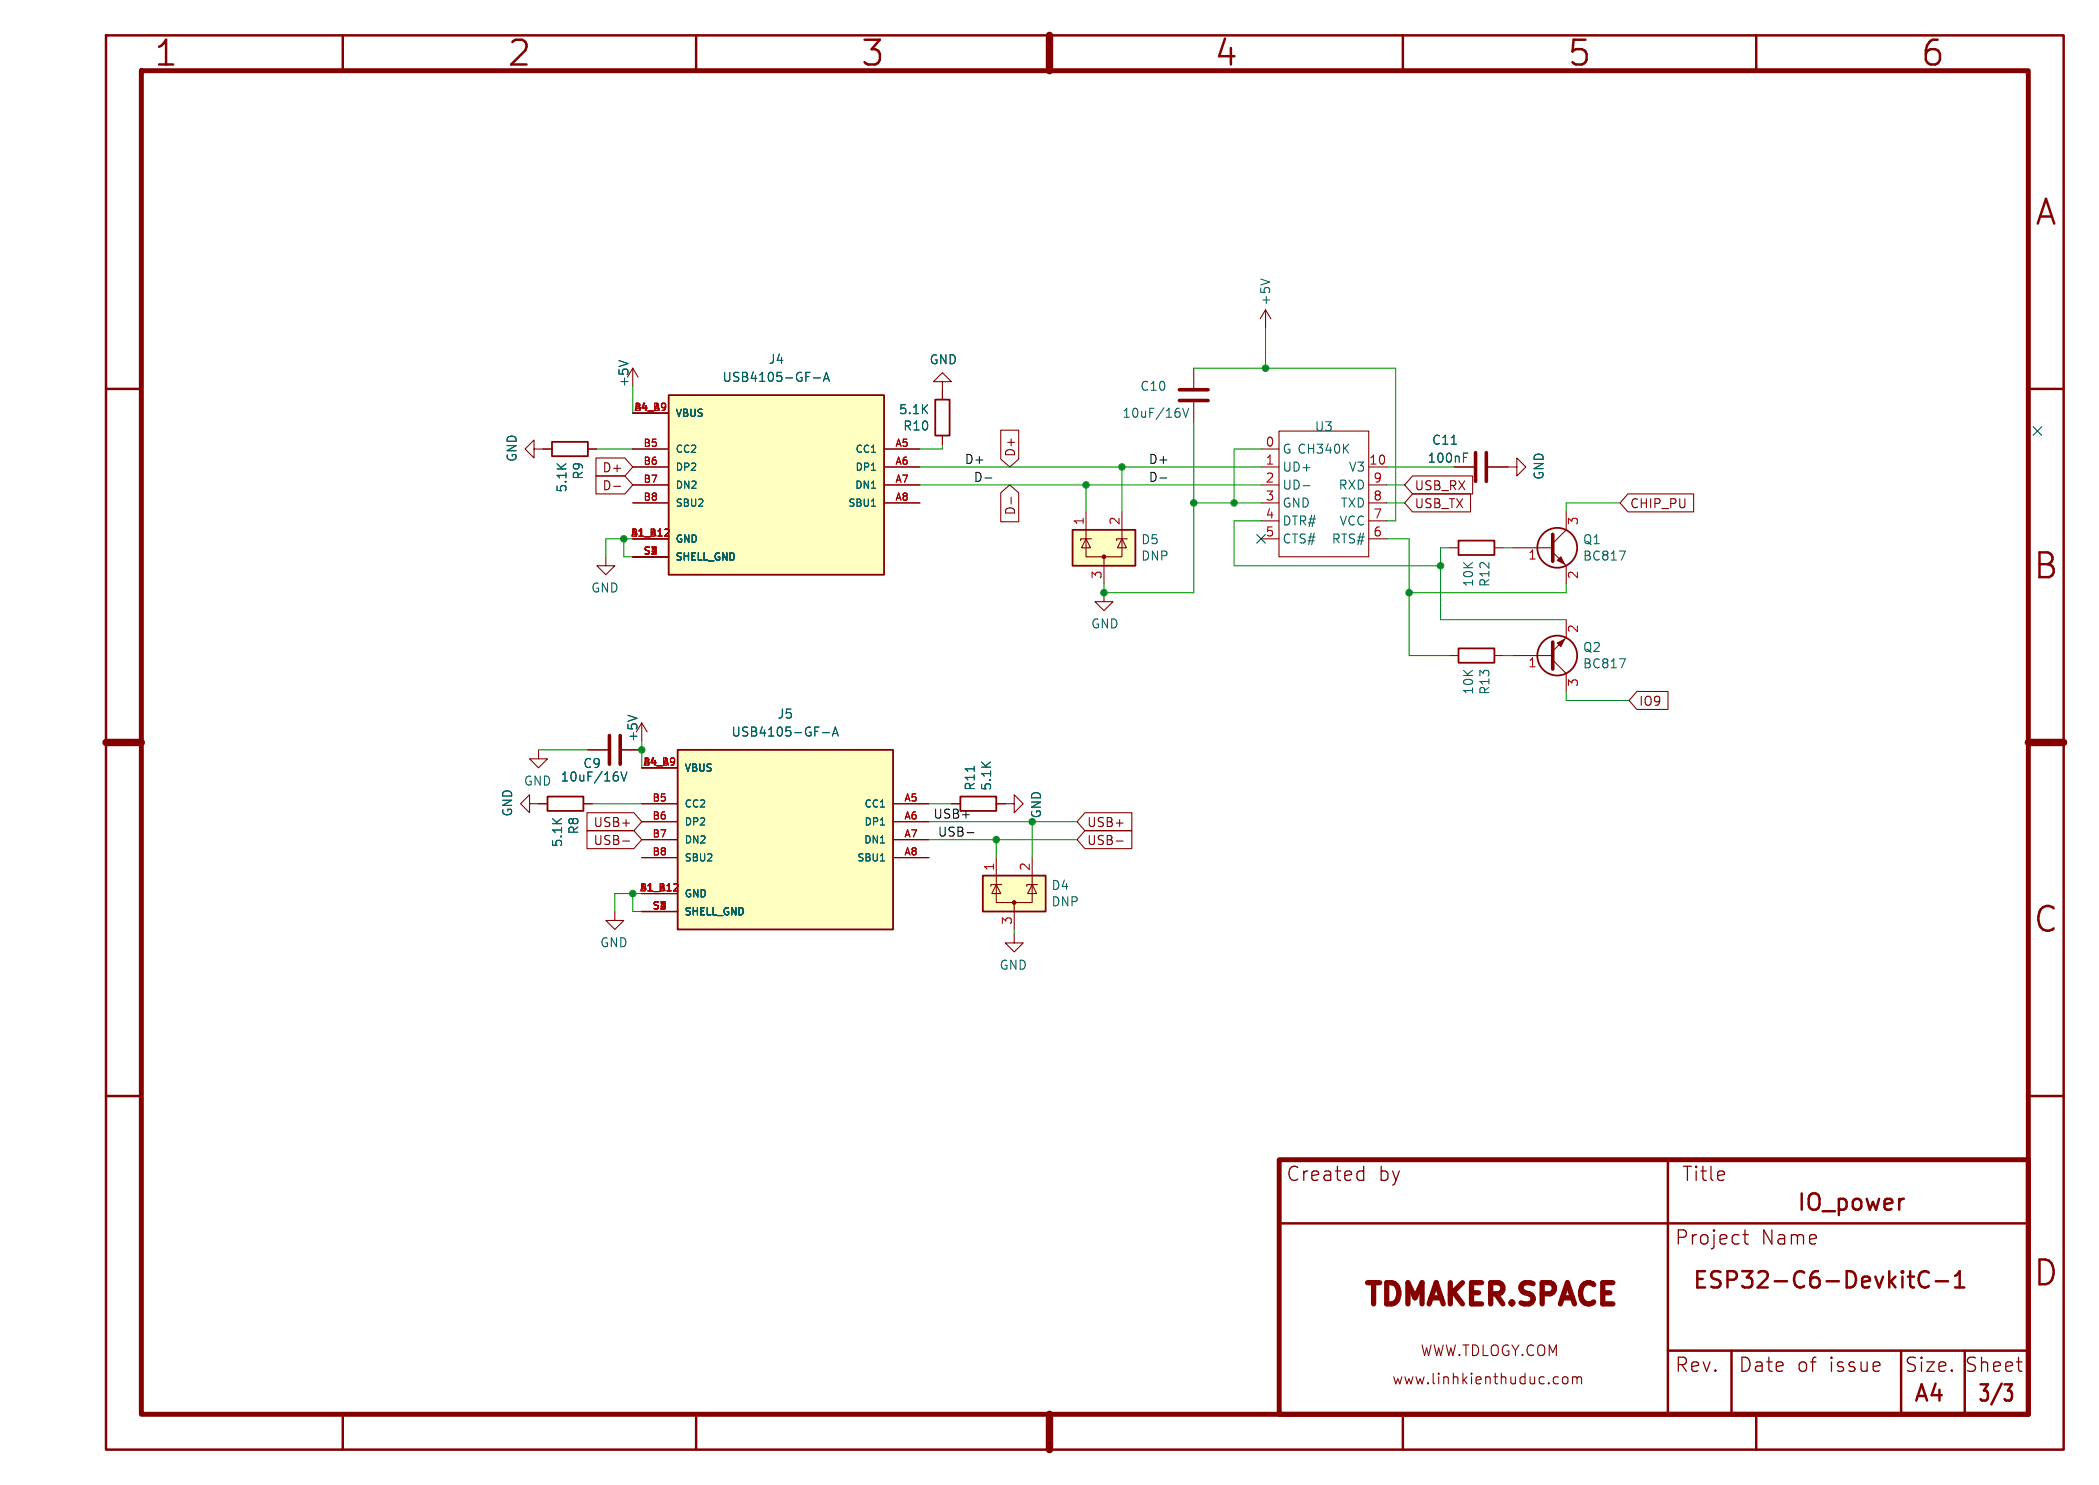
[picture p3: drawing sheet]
<svg xmlns="http://www.w3.org/2000/svg" width="297mm" height="210mm" viewBox="0 0 297 210" stroke-linecap="round" stroke-linejoin="round" font-family="sans-serif">
<g fill="none" stroke="#840000" stroke-width=".35">
<path d="M15 5h277v200h-277zM48.5 5v5M98.5 5v5M148.5 5v5M198.5 5v5M248.5 5v5M15 55h5M287 55h5M15 105h5M287 105h5M15 155h5M287 155h5"/>
<path d="M181 173h106M236 164v36M269.2 169.5h.2M270.3 179.8v1.9l.1 .3 .4 .1M272.9 180a.86 .86 0 0 0-1-.1 .86 .86 0 0 0-.4 .9 .97 .97 0 0 0 .3 1 .97 .97 0 0 0 1 .2l.1-.1M236 191h51M245 191v9M269 191v9M270 180.5h.8M273.9 181.2h1.8M276.6 182.1h1.3M276.6 180.4l.3-.1 .4-.5v2.3"/>
<path d="M278 191v9M283.6 195.8h1.1l-.6 .8a.48 .48 0 0 1 .6 .5v.5l-.2 .4-.1 .1h-.5M48.5 200v5M98.5 200v5M148.5 200v5M198.5 200v5M248.5 200v5"/>
</g>
<path d="M20 10h267v190h-267zM181 164h106v36h-106z" fill="none" stroke="#840000" stroke-width=".7"/>
<path d="M148.5 5v5M15 105h5M287 105h5M148.5 200v5" fill="none" stroke="#840000" stroke-width="1.1"/>
<path d="M192.4 165.6l.6 .1M193 164.9v2M193 166.8l-.6 .1M246.6 174.6h.8M246.9 173.9v1.7l.1 .2 .4 .1" fill="none" stroke="#840000" stroke-width=".18"/>
<g fill="none" stroke="#840000" stroke-width=".15">
<path d="M89.5 52.1l.8 1.2M89.5 58.4h5.1M133.3 54h-1.2l1.2-1.3 1.3 1.3h-1.3v2.5M168.9 52.1v2.8M168.9 56.9v2.8M179.1 43.8l-.8 1.3M179.1 43.8v2.6M179.1 43.8l.7 1.3M75.6 63.5v1.3l-1.3-1.3 1.3-1.3v1.3h2.5M83.2 63.5h1.3M84.3 67.3h4.1l1.1 1.3-1.1 1.3h-4.1zM84.3 64.8h4.1l1.1 1.2-1.1 1.3h-4.1z"/>
<path d="M85.7 78.7v1.3h-1.2l1.2 1.3 1.3-1.3h-1.3M86.8 68.8h1M89.5 63.5h5.1M89.5 66h5.1M89.5 68.6h5.1M89.5 71.1h5.1M89.5 76.2h5.1M89.5 78.7h5.1M125.1 63.5h5.1M125.1 66h5.1M125.1 68.6h5.1M125.1 71.1h5.1"/>
<path d="M133.3 61.6v1.3M141.6 69.7l1.3-1.1 1.2 1.1v4.1h-2.5zM141.6 60.8h2.5v4.1l-1.2 1.1-1.3-1.1zM143.1 70.3v1M153.7 76.2v2.5h5v-2.5M153.7 76.2l.6 1.3h-1.3zM153.7 72.4v3.8M154.4 76.2h-1.5v.3M156.2 78.7v3.9M158.7 76.2l.7 1.3h-1.3zM158.7 72.4v3.8M159.5 76.2h-1.5v.3"/>
<path d="M178.4 63.5h2.6M178.4 66h2.6M178.4 68.6h2.6M178.4 71.1h2.6M178.4 73.7h2.6M178.4 76.2h2.6M181 61h12.7v17.7h-12.7zM193.7 66h2.5M193.7 68.6h2.5M193.7 71.1h2.5M193.7 73.7h2.5M193.7 76.2h2.5"/>
<path d="M199.9 69.8h8.2v2.6h-8.2l-1.1-1.3zM199.9 67.3h8.5v2.6h-8.5l-1.1-1.3zM205.1 77.5h1.3M205.7 66h2.8M210.6 66h4v-1.2l1.3 1.2-1.3 1.3v-1.3M211.5 77.5h1.2M214 77.5h5.7M219.7 78.1l1.9 1.9v2.6M221.6 72.4v2.5l-1.9 1.9M230.3 69.8h9.3v2.6h-9.3l-1.1-1.3zM156.2 83.8v1.3h1.3l-1.3 1.3-1.3-1.3h1.3M205.1 92.7h1.3"/>
<path d="M211.5 92.7h1.2M214 92.7h5.7M219.7 93.3l1.9 2v2.5M221.6 87.6v2.6l-1.9 1.9M231.6 97.8h4.4v2.5h-4.4l-1.1-1.2zM74.9 113.7v1.2l-1.2-1.2 1.2-1.3v1.3h2.6M76.2 106v1.3h-1.3l1.3 1.3 1.3-1.3h-1.3M82.5 113.7h1.3M83.1 117.5h6.6l1.1 1.2-1.1 1.3h-6.6zM83.1 114.9h6.6l1.1 1.3-1.1 1.3h-6.6zM83.2 106h2.8M88 106h2.8"/>
<path d="M88.1 118.9h1M90.8 108.6h5.1M90.8 113.7h5.1M90.8 116.2h5.1M90.8 118.7h5.1M90.8 102.2l.8 1.3M126.4 113.7h5M126.4 116.2h5M126.4 118.7h5M134.6 113.7h1.3M141 113.7h2.5v1.2l1.3-1.2-1.3-1.3v1.3M153.5 117.5h6.6v2.5h-6.6l-1.1-1.3z"/>
<path d="M153.5 114.9h6.6v2.6h-6.6l-1.1-1.3zM157.9 118.9h1M87 128.9v1.3h-1.3l1.3 1.2 1.3-1.2h-1.3M90.8 126.4h5.1M90.8 121.3h5.1M90.8 128.9h5.1M126.4 121.3h5M141 125.1v2.5h5v-2.5M141 125.1l.6 1.3h-1.3zM141 121.3v3.8M141.7 125.1h-1.5v.2M143.5 132.1v1.3h-1.3l1.3 1.2 1.3-1.2h-1.3"/>
<path d="M143.5 127.6v3.8M146 125.1l.7 1.3h-1.3zM146 121.3v3.8M146.8 125.1h-1.5v.2M221.2 194.8a.41 .41 0 0 1 .7 .2v.4a.41 .41 0 0 1-.4 .3 .41 .41 0 0 1-.4-.3v-.4zM222.5 194.8a.37 .37 0 0 1 .6 .1M222.5 194.7v1M223.1 194.9l.3-.2 .3 .1 .1 .9M223.1 194.9v.8"/>
</g>
<g fill="#ffffc2" stroke="#ffffc2" stroke-width=".14">
<path d="M95.9 106h30.5v25.4h-30.5z"/>
<path d="M139.1 123.8h8.9v5.1h-8.9z"/>
<path d="M151.8 74.9h8.9v5.1h-8.9z"/>
<path d="M94.6 55.9h30.5v25.4h-30.5z"/>
</g>
<g fill="none" stroke="#840000" stroke-width=".25">
<path d="M94.6 55.9h30.5v25.4h-30.5zM132.3 56.5h2.1v5.1h-2.1zM78.1 62.5h5.1v2h-5.1zM151.8 74.9h8.9v5.1h-8.9zM206.4 76.5h5.1v2h-5.1zM206.4 91.7h5.1v2h-5.1zM77.5 112.6h5v2.1h-5zM95.9 106h30.5v25.4h-30.5zM135.9 112.6h5.1v2.1h-5.1zM139.1 123.8h8.9v5.1h-8.9z"/>
<circle cx="220.3" cy="77.5" r="2.82"/>
<circle cx="220.3" cy="92.7" r="2.82"/>
</g>
<g fill="none" stroke="#006464" stroke-width=".15">
<path d="M178.4 39.5l1.3 .4M87.6 51l1.3 .4M115.1 53.4h1M116.5 53.9l.4-1.2 .5 1.2M116.6 53.6h.6M167.3 57.7l.5 1.3 .4-1.3M123.3 66.5h.6M123.3 71.6h.6M184.4 68.7h1M190.3 63.4l.5 .7M190.8 62.8l-.7 .7M207.1 64.1h.6"/>
<path d="M229.1 77.9h.9l-.6 1.3M229.1 93.2h.9l-.6 1.2M87.9 109.2l.4 1.2 .4-1.2M88.9 101.2l1.2 .4M116.4 103.6h1M117.8 104.1l.4-1.3 .4 1.3M117.9 103.7h.6M124.6 116.7h.6M124.6 121.8h.6"/>
</g>
<g fill="#840000" stroke="#840000" stroke-width=".15">
<path d="M220.3 79.2l.6-.5 .5 1.1z"/>
<path d="M220.3 90.9l1.1-.5-.5 1z"/>
<circle cx="143.5" cy="127.6" r=".25"/>
<circle cx="156.2" cy="78.7" r=".25"/>
</g>
<path d="M166.9 56.6h4M166.9 55.1h4M208.8 64v4.1M210.3 64v4.1M219.7 75.6v3.8M219.7 90.8v3.8M86.2 104v4.1M87.8 104v4.1" fill="none" stroke="#840000" stroke-width=".51"/>
<path d="M139.4 67.6h.9M164.1 67.6h1M136.8 117.8h1" fill="none" stroke="#0f0f0f" stroke-width=".15"/>
<g fill="none" stroke="#009600" stroke-width=".15">
<path d="M89.5 54.6v3.8M168.9 59.7v24.1h-12.7v-1.2M168.9 52.1h28.6v21.6h-1.3M179.1 46.4v5.7M84.5 63.5h5M88.3 76.2v2.5h1.2M89.5 76.2h-3.8v2.5M130.2 68.6h48.2M130.2 66h48.2M133.3 62.9v.6h-3.1M153.7 68.6v3.8M158.7 66v6.4"/>
<path d="M168.9 71.1h9.5M178.4 63.5h-3.8v7.6M178.4 73.7h-3.8v6.3h29.2M196.2 68.6h2.6M196.2 66h9.5M196.2 76.2h3.2v16.5h5.7M196.2 71.1h2.6M205.1 77.5h-1.3v10.1h17.8M212.7 77.5h1.3M229.2 71.1h-7.6v1.3M212.7 92.7h1.3M221.6 82.6v1.2h-22.2"/>
<path d="M221.6 97.8v1.3h8.9M76.2 106h7M83.8 113.7h7M90.8 104.8v3.8M131.4 118.7h21M131.4 116.2h21M131.4 113.7h3.2M141 118.7v2.6M146 116.2v5.1M89.5 126.4v2.5h1.3M90.8 126.4h-3.8v2.5M143.5 131.4v.7"/>
</g>
<path d="M177.8 75.6l1.2 1.2M179 75.6l-1.2 1.2M287.7 60.4l1.2 1.2M288.9 60.4l-1.2 1.2" fill="none" stroke="#000084" stroke-width=".15"/>
<g fill="#009600" stroke="#009600" stroke-width=".15">
<circle cx="146" cy="116.2" r=".46"/>
<circle cx="156.2" cy="83.8" r=".46"/>
<circle cx="141" cy="118.7" r=".46"/>
<circle cx="158.7" cy="66" r=".46"/>
<circle cx="168.9" cy="71.1" r=".46"/>
<circle cx="153.7" cy="68.6" r=".46"/>
<circle cx="174.6" cy="71.1" r=".46"/>
<circle cx="179.1" cy="52.1" r=".46"/>
<circle cx="89.5" cy="126.4" r=".46"/>
<circle cx="90.8" cy="106" r=".46"/>
<circle cx="88.3" cy="76.2" r=".46"/>
<circle cx="199.4" cy="83.8" r=".46"/>
<circle cx="203.8" cy="80" r=".46"/>
</g>
<g font-size="4.9" fill="#840000">
<text x="21.7" y="9.7">1</text>
<text x="71.7" y="9.7">2</text>
<text x="121.7" y="9.7">3</text>
<text x="171.7" y="9.7">4</text>
<text x="221.7" y="9.7">5</text>
<text x="271.7" y="9.7">6</text>
<text x="287.9" y="32.2">A</text>
<text x="287.7" y="82.2">B</text>
<text x="287.7" y="132.2">C</text>
<text x="287.7" y="182.2">D</text>
</g>
<text font-size="4.2" fill="#840000" x="192.6" y="185.4">TDMAKER.SPACE</text>
<g font-size="3.2" fill="#840000">
<text x="254.2" y="171.6">IO_power</text>
<text x="239.4" y="182.6">ESP32-C6-DevkitC-1</text>
<text x="270.7" y="198.6">A4</text>
<text x="279.7" y="198.6">3/3</text>
</g>
<g font-size="2.8" fill="#840000">
<text x="182" y="167.2">Created</text>
<text x="195" y="167.2">by</text>
<text x="238" y="167.2">Title</text>
<text x="237" y="176.2">Project</text>
<text x="249.1" y="176.2">Name</text>
<text x="237" y="194.2">Rev.</text>
<text x="246" y="194.2">Date</text>
<text x="254.2" y="194.2">of</text>
<text x="258.8" y="194.2">issue</text>
<text x="269.5" y="194.2">Size.</text>
<text x="278" y="194.2">Sheet</text>
</g>
<g font-size="2.1" fill="#840000">
<text x="201" y="191.9">WWW.TDLOGY.COM</text>
<text x="197" y="195.9">www.linhkienthuduc.com</text>
</g>
<g font-size="1.8" fill="#006464">
<text x="179.9" y="43.3" transform="rotate(-90 179.9 43.3)">+5V</text>
<text x="108.7" y="51.6">J4</text>
<text x="131.5" y="51.7">GND</text>
<text x="89.1" y="54.8" transform="rotate(-90 89.1 54.8)">+5V</text>
<text x="102.2" y="54.2">USB4105-GF-A</text>
<text x="127.1" y="58.7">5.1K</text>
<text x="158.8" y="59.2">10uF/16V</text>
<text x="161.3" y="55.4">C10</text>
<text x="73.3" y="65.4" transform="rotate(-90 73.3 65.4)">GND</text>
<text x="127.7" y="61">R10</text>
<text x="181.5" y="64.3">G CH340K</text>
<text x="186" y="61.2">U3</text>
<text x="201.9" y="65.6">100nF</text>
<text x="202.6" y="63.1">C11</text>
<text x="80.3" y="69.7" transform="rotate(-90 80.3 69.7)">5.1K</text>
<text x="82.6" y="67.9" transform="rotate(-90 82.6 67.9)">R9</text>
<text x="181.5" y="66.9">UD+</text>
<text x="181.5" y="69.4">UD-</text>
<text x="181.5" y="71.9">GND</text>
<text x="189.3" y="69.4">RXD</text>
<text x="189.6" y="71.9">TXD</text>
<text x="190.7" y="66.9">V3</text>
<text x="218.6" y="67.9" transform="rotate(-90 218.6 67.9)">GND</text>
<text x="161.4" y="77.1">D5</text>
<text x="181.5" y="74.5">DTR#</text>
<text x="181.5" y="77">CTS#</text>
<text x="188.3" y="77">RTS#</text>
<text x="189.4" y="74.5">VCC</text>
<text x="223.9" y="77.1">Q1</text>
<text x="83.6" y="84">GND</text>
<text x="161.4" y="79.4">DNP</text>
<text x="208.6" y="83.1" transform="rotate(-90 208.6 83.1)">10K</text>
<text x="210.9" y="83.1" transform="rotate(-90 210.9 83.1)">R12</text>
<text x="223.9" y="79.4">BC817</text>
<text x="154.3" y="89">GND</text>
<text x="223.9" y="92.4">Q2</text>
<text x="223.9" y="94.7">BC817</text>
<text x="110" y="101.8">J5</text>
<text x="208.6" y="98.3" transform="rotate(-90 208.6 98.3)">10K</text>
<text x="210.9" y="98.3" transform="rotate(-90 210.9 98.3)">R13</text>
<text x="90.4" y="105" transform="rotate(-90 90.4 105)">+5V</text>
<text x="103.4" y="104.3">USB4105-GF-A</text>
<text x="74.1" y="111.3">GND</text>
<text x="79.3" y="110.7">10uF/16V</text>
<text x="82.5" y="108.8">C9</text>
<text x="138.1" y="111.9" transform="rotate(-90 138.1 111.9)">R11</text>
<text x="140.4" y="111.9" transform="rotate(-90 140.4 111.9)">5.1K</text>
<text x="72.6" y="115.5" transform="rotate(-90 72.6 115.5)">GND</text>
<text x="79.7" y="119.9" transform="rotate(-90 79.7 119.9)">5.1K</text>
<text x="82" y="118.1" transform="rotate(-90 82 118.1)">R8</text>
<text x="147.5" y="115.8" transform="rotate(-90 147.5 115.8)">GND</text>
<text x="148.7" y="126">D4</text>
<text x="148.7" y="128.3">DNP</text>
<text x="84.9" y="134.1">GND</text>
<text x="141.4" y="137.3">GND</text>
</g>
<g font-size="1.8" fill="#0f0f0f">
<text x="136.5" y="65.7">D+</text>
<text x="162.6" y="65.7">D+</text>
<text x="137.8" y="68.2">D-</text>
<text x="162.6" y="68.2">D-</text>
<text x="132.1" y="115.9">USB+</text>
<text x="132.7" y="118.4">USB-</text>
</g>
<g font-size="1.8" fill="#840000">
<text x="143.8" y="64.6" transform="rotate(-90 143.8 64.6)">D+</text>
<text x="85.1" y="69.5">D-</text>
<text x="85.1" y="67">D+</text>
<text x="200.2" y="69.5">USB_RX</text>
<text x="143.8" y="73" transform="rotate(-90 143.8 73)">D-</text>
<text x="200.2" y="72">USB_TX</text>
<text x="230.7" y="72">CHIP_PU</text>
<text x="231.9" y="100">IO9</text>
<text x="83.9" y="119.7">USB-</text>
<text x="83.9" y="117.1">USB+</text>
<text x="153.8" y="119.7">USB-</text>
<text x="153.8" y="117.1">USB+</text>
</g>
<g font-size="1.8" fill="#a90000">
<text x="179" y="63.2">0</text>
<text x="179" y="65.8">1</text>
<text x="193.7" y="65.8">10</text>
<text x="179" y="68.3">2</text>
<text x="179" y="70.9">3</text>
<text x="194.3" y="70.9">8</text>
<text x="194.3" y="68.3">9</text>
<text x="153.4" y="74.3" transform="rotate(-90 153.4 74.3)">1</text>
<text x="158.5" y="74.3" transform="rotate(-90 158.5 74.3)">2</text>
<text x="179" y="73.4">4</text>
<text x="179" y="75.9">5</text>
<text x="194.3" y="75.9">6</text>
<text x="194.3" y="73.4">7</text>
<text x="223.5" y="74.3" transform="rotate(-90 223.5 74.3)">3</text>
<text x="156" y="81.9" transform="rotate(-90 156 81.9)">3</text>
<text x="216.2" y="79.4">1</text>
<text x="223.5" y="81.9" transform="rotate(-90 223.5 81.9)">2</text>
<text x="223.5" y="89.6" transform="rotate(-90 223.5 89.6)">2</text>
<text x="216.2" y="94.6">1</text>
<text x="223.5" y="97.2" transform="rotate(-90 223.5 97.2)">3</text>
<text x="140.7" y="123.2" transform="rotate(-90 140.7 123.2)">1</text>
<text x="145.8" y="123.2" transform="rotate(-90 145.8 123.2)">2</text>
<text x="143.3" y="130.8" transform="rotate(-90 143.3 130.8)">3</text>
</g>
<g font-size="1.4" fill="#a90000">
<text x="89.7" y="58.2">B4_A9</text>
<text x="91" y="63.2">B5</text>
<text x="91" y="65.8">B6</text>
<text x="126.6" y="63.2">A5</text>
<text x="126.6" y="65.8">A6</text>
<text x="91" y="68.3">B7</text>
<text x="91" y="70.9">B8</text>
<text x="126.6" y="68.3">A7</text>
<text x="126.6" y="70.9">A8</text>
<text x="89.2" y="75.9">B1_A12</text>
<text x="91" y="78.5">S1</text>
<text x="92" y="78.5">2</text>
<text x="91" y="108.3">B4_A9</text>
<text x="92.3" y="113.4">B5</text>
<text x="127.9" y="113.4">A5</text>
<text x="92.3" y="116">B6</text>
<text x="92.3" y="118.5">B7</text>
<text x="127.9" y="116">A6</text>
<text x="127.9" y="118.5">A7</text>
<text x="92.3" y="121">B8</text>
<text x="127.9" y="121">A8</text>
<text x="90.5" y="126.1">B1_A12</text>
<text x="92.3" y="128.7">S1</text>
<text x="93.2" y="128.7">2</text>
</g>
<g font-size="1.4" fill="#006464">
<text x="95.6" y="59.1">VBUS</text>
<text x="95.6" y="64.2">CC2</text>
<text x="120.9" y="64.2">CC1</text>
<text x="95.6" y="66.7">DP2</text>
<text x="95.6" y="69.3">DN2</text>
<text x="95.6" y="71.8">SBU2</text>
<text x="119.9" y="71.8">SBU1</text>
<text x="120.9" y="69.3">DN1</text>
<text x="120.9" y="66.7">DP1</text>
<text x="95.6" y="76.9">GND</text>
<text x="95.6" y="79.4">SHELL_GND</text>
<text x="96.9" y="109.3">VBUS</text>
<text x="96.9" y="114.4">CC2</text>
<text x="96.9" y="116.9">DP2</text>
<text x="96.9" y="119.4">DN2</text>
<text x="122.1" y="119.4">DN1</text>
<text x="122.2" y="114.4">CC1</text>
<text x="122.2" y="116.9">DP1</text>
<text x="96.9" y="122">SBU2</text>
<text x="121.2" y="122">SBU1</text>
<text x="96.9" y="127.1">GND</text>
<text x="96.9" y="129.6">SHELL_GND</text>
</g>
</svg>
